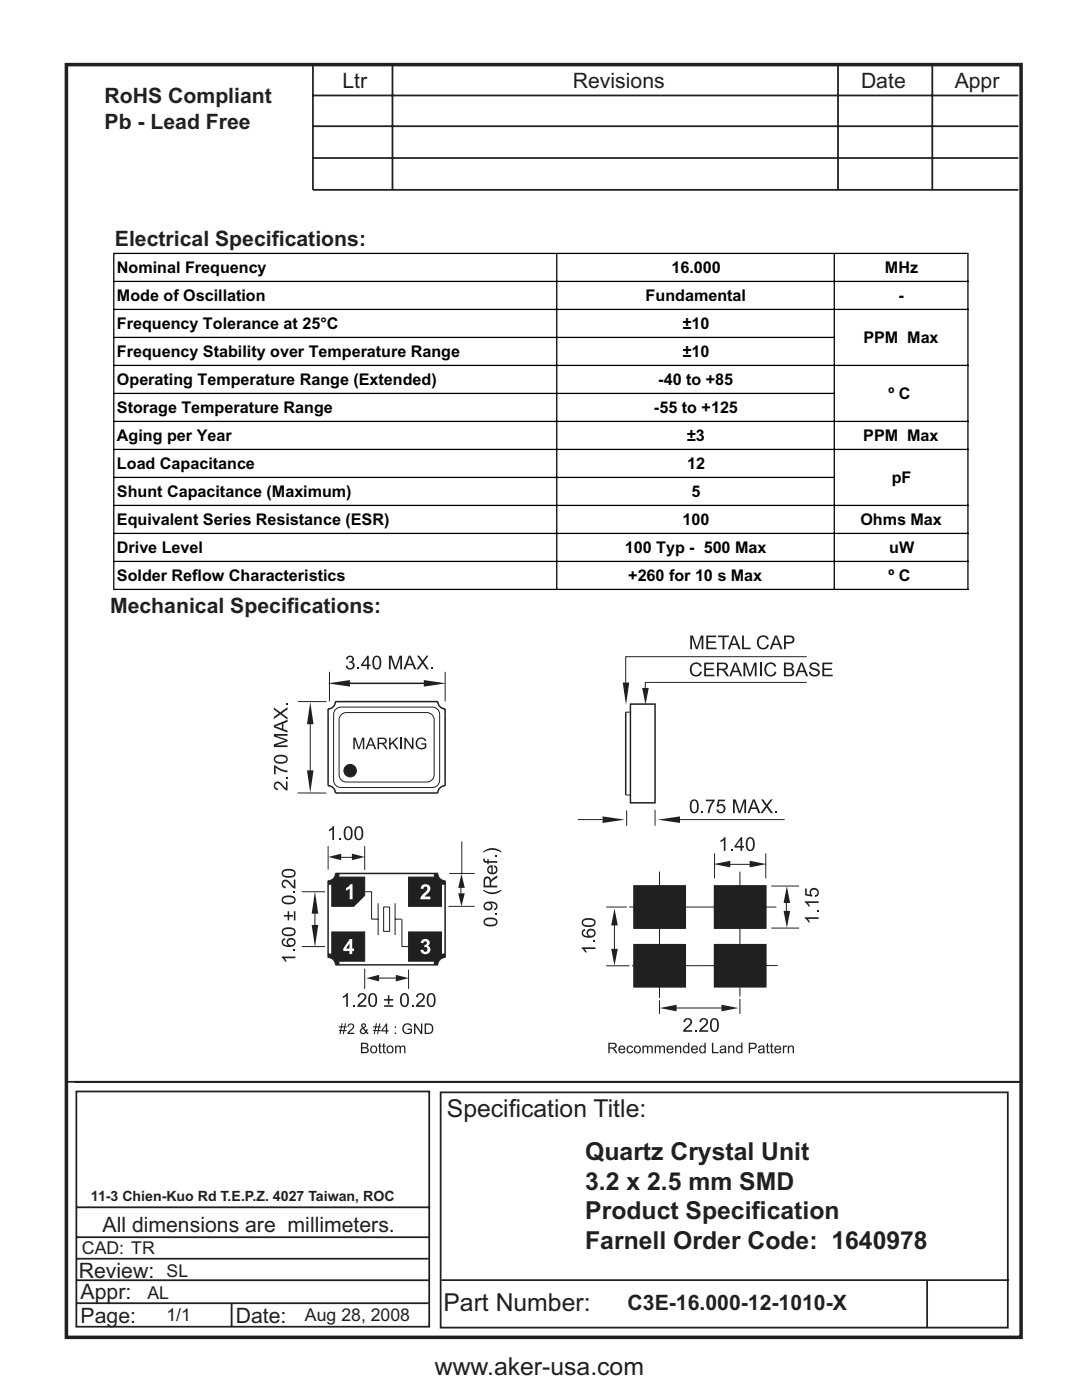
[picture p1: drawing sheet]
<svg xmlns="http://www.w3.org/2000/svg" width="216mm" height="279mm" viewBox="0 0 216 279" stroke-linecap="round" stroke-linejoin="round" font-family="sans-serif">
<path d="M13.2 12.9h190.5v254h-190.5z" fill="none" stroke="#231f20" stroke-width=".71" stroke-linecap="butt"/>
<g fill="none" stroke="#231f20" stroke-width=".35">
<path d="M62.3 19.1h140.9M62.4 12.7v25.2h140.8M78.3 12.7v25.2M167.2 12.7v25.2M186 12.7v25.2M62.3 31.5h140.9M62.6 25.2h140.6M13.4 215.9h190.5M15.2 217.8h70.4v47h-70.4zM87.9 218h113.2v47h-113.2zM15.2 240.9h70.6M15.2 251.2h70.2"/>
<path d="M15.2 246.9h70.3M15.3 255.5h70.2M88.1 255.5h113.2M185 255.6v9.2M15.3 260.1h70.2M46.2 260.2v4.6"/>
</g>
<g fill="#231f20">
<path d="M125.2 208.9l.5-.3a.57 .57 0 0 1 .6 .5l-.2 .1a.45 .45 0 0 0-.7-.3 .45 .45 0 0 0-.1 .7 .4 .4 0 0 0 .4 .4 .4 .4 0 0 0 .4-.4l.2 .1a.71 .71 0 0 1-.9 .5 .71 .71 0 0 1-.3-1.1z"/>
<path d="M128.2 208.7h.2v.2a.51 .51 0 0 1 .9 0l.5-.3a.44 .44 0 0 1 .4 .6v1h-.2v-1a.32 .32 0 0 0-.2-.3 .32 .32 0 0 0-.4 .2v1.1h-.3v-1a.35 .35 0 0 0-.5-.3 .35 .35 0 0 0-.2 .5v.8h-.2z"/>
<path d="M130.6 208.7h.3v.2a.51 .51 0 0 1 .9 0l.4-.3a.44 .44 0 0 1 .5 .6v1h-.3v-1a.32 .32 0 0 0-.2-.3 .32 .32 0 0 0-.4 .2v1.1h-.3v-1a.35 .35 0 0 0-.4-.3 .35 .35 0 0 0-.2 .5v.8h-.3z"/>
<path d="M134.7 208.7h.2v.2a.54 .54 0 0 1 .7-.2 .54 .54 0 0 1 .3 .6v.9h-.2v-.9a.35 .35 0 0 0-.3-.4 .35 .35 0 0 0-.4 .2v1.1h-.3z"/>
<path d="M142.1 208.1h.2v1.9h1.1v.2h-1.3z"/>
<path d="M145.3 208.7h.2v.2a.54 .54 0 0 1 .7-.2 .54 .54 0 0 1 .3 .6v.9h-.2v-.9a.35 .35 0 0 0-.3-.4 .35 .35 0 0 0-.4 .2v1.1h-.3z"/>
<path d="M153 208.3l.3-.2v.6h.2v.2h-.2v.9l.3 .4a.38 .38 0 0 1-.5 0 .38 .38 0 0 1-.1-.4v-.9h-.2v-.2h.2z"/>
<path d="M153.8 208.3l.3-.2v.6h.2v.2h-.2v.9l.3 .4a.38 .38 0 0 1-.5 0 .38 .38 0 0 1-.1-.4v-.9h-.2v-.2h.2z"/>
<path d="M156.2 208.7h.2v.2l.2-.2h.3h.1l-.1 .3a.34 .34 0 0 0-.4 0 .34 .34 0 0 0 0 .4v.8h-.3z"/>
<path d="M157.2 208.7h.2v.2a.54 .54 0 0 1 .7-.2 .54 .54 0 0 1 .3 .6v.9h-.2v-.9a.35 .35 0 0 0-.3-.4 .35 .35 0 0 0-.4 .2l-.1 1.1h-.2z"/>
<path d="M75.6 208.3l.3-.2v.6h.2v.2h-.2v.9l.3 .4a.38 .38 0 0 1-.4 0 .38 .38 0 0 1-.2-.4v-.9h-.2v-.2h.2z"/>
<path d="M76.4 208.3l.3-.2v.6h.3v.2h-.3v.9l.3 .4a.38 .38 0 0 1-.4 0 .38 .38 0 0 1-.2-.4v-.9h-.1v-.2h.1z"/>
<path d="M78.8 208.7h.3v.2a.51 .51 0 0 1 .9 0l.4-.3a.44 .44 0 0 1 .5 .6v1h-.3v-1a.32 .32 0 0 0-.2-.3 .32 .32 0 0 0-.4 .2v1.1h-.3v-1a.35 .35 0 0 0-.4-.3 .35 .35 0 0 0-.2 .5v.8h-.3z"/>
<path d="M69.6 204.4a.69 .69 0 0 1 1 .2 .69 .69 0 0 1-.4 1l-.5 .5h1v.3h-1.4l.3-.6a1.42 1.42 0 0 0 .8-1.1l-.4-.2-.3 .1-.1 .3h-.3z"/>
<path d="M80.6 204.5a.97 .97 0 0 1 1.6 .3l-.3 .1a.77 .77 0 0 0-1.1-.3 .77 .77 0 0 0-.1 1.2 .86 .86 0 0 0 1.2 .1v-.4h-.6v-.2h.9v.8a1.13 1.13 0 0 1-1.6 0 1.13 1.13 0 0 1 0-1.6z"/>
<path d="M82.6 204.3h.3l1.1 1.6v-1.6h.3v2.1h-.3l-1.1-1.7v1.7h-.3z"/>
<path d="M121.4 208.1h.9a.58 .58 0 0 1 .8 .5 .58 .58 0 0 1-.6 .6l.7 1h-.3l-.6-.8-.3-.1h-.3v.9h-.3zM121.7 208.3v.7h.6a.37 .37 0 0 0 .5-.3 .37 .37 0 0 0-.5-.4z"/>
<path d="M123.6 208.9a.71 .71 0 0 1 .8-.2 .71 .71 0 0 1 .4 .8h-1.2a.44 .44 0 0 0 .4 .5 .44 .44 0 0 0 .5-.3h.3a.77 .77 0 0 1-1.2 .4 .77 .77 0 0 1 0-1.2zM123.8 209l-.1 .3h.8l-.2-.4z"/>
<path d="M126.5 209.4a.76 .76 0 0 1 1.5 0 .76 .76 0 0 1-1.5 0zM126.9 209a.52 .52 0 0 0-.1 .8 .52 .52 0 0 0 .8 0 .53 .53 0 0 0-.1-.7 .53 .53 0 0 0-.6-.1z"/>
<path d="M133.2 208.9a.71 .71 0 0 1 .8-.2 .71 .71 0 0 1 .4 .8h-1.1a.44 .44 0 0 0 .3 .5 .44 .44 0 0 0 .5-.3h.3a.77 .77 0 0 1-1.2 .4 .77 .77 0 0 1 0-1.2zM133.4 209l-.1 .3h.8l-.2-.4z"/>
<path d="M136.4 208.9l.5-.3 .4 .3v-.8h.3v2.1h-.3v-.2a.7 .7 0 0 1-.9 0 .7 .7 0 0 1-.1-1zM136.6 209a.53 .53 0 0 0-.1 .7 .53 .53 0 0 0 .7 .2 .53 .53 0 0 0 .1-.7 .53 .53 0 0 0-.7-.2z"/>
<path d="M138.1 208.9a.71 .71 0 0 1 .8-.2 .71 .71 0 0 1 .4 .8h-1.2a.44 .44 0 0 0 .4 .5 .44 .44 0 0 0 .5-.3h.3a.77 .77 0 0 1-1.2 .4 .77 .77 0 0 1 0-1.2zM138.3 209l-.1 .3h.8l-.2-.4z"/>
<path d="M139.7 208.9l.4-.3 .5 .3v-.8h.2v2.1h-.2v-.2a.7 .7 0 0 1-1 0 .7 .7 0 0 1 0-1zM139.9 209a.53 .53 0 0 0-.1 .7 .53 .53 0 0 0 .7 .2 .53 .53 0 0 0 .1-.7 .53 .53 0 0 0-.7-.2z"/>
<path d="M143.7 208.9a.69 .69 0 0 1 .9-.2 .69 .69 0 0 1 .3 .9l.1 .6h-.3v-.2a.55 .55 0 0 1-.8 .2 .55 .55 0 0 1-.2-.7l.9-.3a.38 .38 0 0 0-.3-.4 .38 .38 0 0 0-.4 .3h-.3zM143.9 209.6a.36 .36 0 0 0 .3 .5 .36 .36 0 0 0 .4-.4v-.3z"/>
<path d="M147 208.9l.5-.3 .4 .3v-.8h.3v2.1h-.3v-.2a.7 .7 0 0 1-1 0 .7 .7 0 0 1 0-1zM147.2 209a.53 .53 0 0 0-.1 .7 .53 .53 0 0 0 .7 .2 .53 .53 0 0 0 .1-.7 .53 .53 0 0 0-.7-.2z"/>
<path d="M149.4 208.1h.8a.64 .64 0 0 1 .8 .6 .64 .64 0 0 1-.8 .6h-.5v.9h-.3zM149.7 208.3v.8h.8a.38 .38 0 0 0 .2-.5 .38 .38 0 0 0-.5-.3z"/>
<path d="M151.4 208.9a.69 .69 0 0 1 .9-.2 .69 .69 0 0 1 .3 .9v.6h-.2l-.1-.2a.55 .55 0 0 1-.7 .2 .55 .55 0 0 1-.3-.7l1-.3a.38 .38 0 0 0-.3-.4 .38 .38 0 0 0-.5 .3h-.2zM151.6 209.6a.36 .36 0 0 0 .3 .5 .36 .36 0 0 0 .4-.4v-.3z"/>
<path d="M154.7 208.9a.71 .71 0 0 1 .8-.2 .71 .71 0 0 1 .4 .8h-1.1a.44 .44 0 0 0 .3 .5 .44 .44 0 0 0 .5-.3h.3a.77 .77 0 0 1-1.2 .4 .77 .77 0 0 1 0-1.2zM154.9 209l-.1 .3h.8l-.2-.4z"/>
<path d="M72 208.1h.8a.53 .53 0 0 1 .7 .3 .53 .53 0 0 1-.3 .7 .59 .59 0 0 1 .4 .7 .59 .59 0 0 1-.8 .4h-.8zM72.3 208.3v.7h.4a.35 .35 0 0 0 .5-.4 .35 .35 0 0 0-.5-.3zM72.3 209.2v.8h.5a.38 .38 0 0 0 .5-.4 .38 .38 0 0 0-.5-.4z"/>
<path d="M73.9 209.4a.76 .76 0 0 1 1.5 0 .76 .76 0 0 1-1.5 0zM74.2 209a.52 .52 0 0 0 0 .8 .52 .52 0 0 0 .8 0 .53 .53 0 0 0-.1-.7 .53 .53 0 0 0-.7-.1z"/>
<path d="M77.1 209.4a.76 .76 0 0 1 1.5 0 .76 .76 0 0 1-1.5 0zM77.5 209a.52 .52 0 0 0-.1 .8 .52 .52 0 0 0 .8 0 .53 .53 0 0 0 0-.7 .53 .53 0 0 0-.7-.1z"/>
<path d="M68.2 204.2h.2l-.1 .6h.4l.1-.6h.3l-.2 .6h.3v.3h-.3l-.1 .5h.4v.2h-.5l-.1 .6h-.2l.1-.6h-.4l-.2 .6h-.2l.2-.6h-.3v-.2h.3l.1-.5h-.4v-.3h.4zM68.2 205.1l-.1 .5h.5l.1-.5z"/>
<path d="M72.2 204.4a.5 .5 0 0 1 .8 .1 .5 .5 0 0 1-.3 .7l.3 .5 .1-.3h.3l-.2 .5 .3 .3-.1 .2-.4-.3a.66 .66 0 0 1-1.1 .1 .66 .66 0 0 1 .4-1l-.3-.5zM72.3 204.7a.28 .28 0 0 0 .5 0 .28 .28 0 0 0-.5 0zM72.2 205.4a.42 .42 0 0 0 0 .7 .42 .42 0 0 0 .7-.2l-.5-.6z"/>
<path d="M75 204.2h.2l-.1 .6h.4l.2-.6h.2l-.1 .6h.2v.3h-.3l-.1 .5h.4v.2h-.4l-.2 .6h-.2l.2-.6h-.5l-.1 .6h-.2l.1-.6h-.3v-.2h.3l.1-.5h-.4v-.3h.5zM75.1 205.1l-.2 .5h.5l.1-.5z"/>
<path d="M77 204.3h.3v1.3h.2v.3h-.2v.5h-.3v-.5h-.9v-.3zM77 204.7l-.7 .9h.7z"/>
<path d="M78.8 204.8h.2v.3h-.2zM78.8 206.1h.2v.3h-.2z"/>
<path d="M84.7 204.3h.8a1.05 1.05 0 0 1 1 1 1.05 1.05 0 0 1-1 1.1h-.8zM85 204.5v1.6h.5a.8 .8 0 0 0 .7-.8 .8 .8 0 0 0-.7-.8z"/>
</g>
<g fill="#231f20" stroke="#231f20" stroke-width=".3">
<path d="M142.6 188.5h10.2v8.4h-10.2z"/>
<path d="M142.6 176.8h10.2v8.4h-10.2z"/>
<path d="M126.5 188.5h10.2v8.4h-10.2z"/>
<path d="M126.5 176.8h10.2v8.4h-10.2z"/>
</g>
<g fill="#231f20">
<path d="M65.4 136.4l4.4-.7v1.3z"/>
<path d="M157 176.8l.7 3.4h-1.3z"/>
<path d="M156.4 181.8h1.3l-.7 3.4z"/>
<path d="M149.6 171.8l3.4 .6-3.4 .7z"/>
<path d="M142.4 172.4l3.3-.6v1.3z"/>
<path d="M131.6 201.2l3.4-.7v1.3z"/>
<path d="M144 200.5l3.3 .7-3.3 .6z"/>
<path d="M122 189.4h1.3l-.7 3.3z"/>
<path d="M122.6 181.3l.7 3.4h-1.3z"/>
<path d="M65.5 171l2.6-.6v1.3z"/>
<path d="M70.2 170.4l2.6 .6-2.6 .7z"/>
<path d="M79 194.6l2.5 .6-2.5 .7z"/>
<path d="M73.1 195.2l2.5-.6v1.3z"/>
<path d="M84.6 135.7l4.4 .7-4.4 .6z"/>
<path d="M61.9 140.1l.7 4.4h-1.3z"/>
<path d="M61.3 153.7h1.3l-.7 4.5z"/>
<path d="M62.2 184.6h1.3l-.7 4.4z"/>
<path d="M62.8 177.9l.7 4.4h-1.3z"/>
<path d="M92.1 174.4l.6 2.8h-1.3z"/>
<path d="M91.4 178.3h1.3l-.6 2.6z"/>
<path d="M124.3 136.2h1.3l-.7 4.5z"/>
<path d="M128.1 137.3h1.4l-.7 3.4z"/>
</g>
<g fill="none" stroke="#231f20" stroke-width=".2">
<path d="M60.2 178h4.7M62.8 179.8v7.3M65.5 168.8v4.7M67.3 171.1h3.6M72.8 168.8v4.8M89.7 174.3h5M92 176.1v3M92.2 167.9v6.6M60.2 188.9h4.7M72.8 193.3v4.1M74.6 195.2h5.1M81.5 193.5v3.9"/>
<path d="M89.5 180.9h5.2"/>
</g>
<g fill="#231f20">
<path d="M70.5 147.2h.5l.6 2 .7-2h.4v2.3h-.3v-1.9l-.7 1.9h-.2l-.7-1.9v1.9h-.3z"/>
<path d="M77.6 147.2h.3v1.2l1.2-1.2h.4l-1 1 1 1.3h-.4l-.8-1.1-.4 .3v.8h-.3z"/>
<path d="M73.8 147.2h.3l1 2.3h-.4l-.2-.7h-1l-.2 .7h-.4zM74 147.5l-.4 1.1h.8z"/>
<path d="M75.3 147.2h1.1a.64 .64 0 0 1 .8 .5 .64 .64 0 0 1-.7 .8l.9 1h-.4l-.3-.5a.7 .7 0 0 0-.7-.5h-.4v1h-.3zM75.6 147.5v.7h.7a.4 .4 0 0 0 .6-.3 .4 .4 0 0 0-.5-.4z"/>
</g>
<path d="M80 147.2v2.3" fill="none" stroke="#231f20" stroke-width=".3"/>
<g fill="#231f20">
<path d="M80.7 147.2h.3l1.2 1.8v-1.8h.3v2.3h-.3l-1.2-1.8v1.8h-.3z"/>
<path d="M83.3 147.4a1.07 1.07 0 0 1 1.7 .5h-.2a.83 .83 0 0 0-1.2-.3 .83 .83 0 0 0-.3 1.1 .9 .9 0 0 0 1.5 .3v-.4h-.7v-.3h1v.9a1.25 1.25 0 0 1-1.8 0 1.25 1.25 0 0 1 0-1.8z"/>
</g>
<circle cx="69.9" cy="153.8" r="1.24" fill="none" stroke="#231f20" stroke-width=".2"/>
<circle cx="69.9" cy="153.8" r="1.24" fill="#231f20"/>
<path d="M65.7 134.1v5.8M88.8 134.1v5.8M59.4 158.3h5.7M59.4 140h5.8M61.9 141.8v14.6" fill="none" stroke="#231f20" stroke-width=".2"/>
<path d="M67.3 136.4h19.7M125.8 140.5h4.9v19.7h-4.9z" fill="none" stroke="#231f20" stroke-width=".3"/>
<g fill="#231f20">
<path d="M138.1 132.5a1.19 1.19 0 0 1 1.9 .5l-.3 .1a.89 .89 0 0 0-1.2-.5 .89 .89 0 0 0-.5 1.2 .84 .84 0 0 0 .8 .9 .84 .84 0 0 0 .9-.7l.4 .1a1.27 1.27 0 0 1-1.7 .9 1.27 1.27 0 0 1-.7-1.7z"/>
<path d="M140.5 132.2h2v.4h-1.6v.8h1.5v.3h-1.5v.9h1.7v.4h-2.1z"/>
<path d="M148.4 132.2h.5l.8 2.4 .8-2.4h.5v2.8h-.4v-2.3l-.8 2.3h-.3l-.8-2.4v2.4h-.3z"/>
<path d="M143.1 132.2h1.2a.76 .76 0 0 1 .9 .7 .76 .76 0 0 1-.7 .8l.4 .4 .6 .9h-.5l-.7-1.1-.5-.1h-.4v1.2h-.3zM143.4 132.5v.9h.8a.48 .48 0 0 0 .7-.3 .48 .48 0 0 0-.6-.6z"/>
<path d="M146.6 132.2h.4l1.1 2.8h-.4l-.4-.9h-1.1l-.3 .9h-.4zM146.8 132.5l-.5 1.3h.9z"/>
</g>
<path d="M151.8 132.2v2.8" fill="none" stroke="#231f20" stroke-width=".36"/>
<g fill="#231f20">
<path d="M153 132.5a1.19 1.19 0 0 1 1.9 .5l-.4 .1a.89 .89 0 0 0-1.2-.5 .89 .89 0 0 0-.4 1.2 .84 .84 0 0 0 .7 .9 .84 .84 0 0 0 1-.7l.3 .1a1.27 1.27 0 0 1-1.6 .9 1.27 1.27 0 0 1-.8-1.7z"/>
<path d="M161.7 132.4a1.08 1.08 0 0 1 1.8 .6h-.3a.64 .64 0 0 0-.7-.5 .64 .64 0 0 0-.6 .6l.4 .2a1.27 1.27 0 0 1 1.3 .9 1.12 1.12 0 0 1-1.1 .8 1.12 1.12 0 0 1-1.1-.9h.4a.75 .75 0 0 0 .7 .6 .75 .75 0 0 0 .7-.6l-.4-.3a1.1 1.1 0 0 1-1.3-1.1z"/>
<path d="M164.1 132.2h2v.4h-1.6v.8h1.5v.3h-1.5v.9h1.6v.4h-2z"/>
<path d="M156.4 132.2h1.1a.7 .7 0 0 1 .8 .4 .7 .7 0 0 1-.3 .9 .77 .77 0 0 1 .4 1 .77 .77 0 0 1-.9 .5h-1.1zM156.8 132.6v.8h.6a.46 .46 0 0 0 .6-.5 .46 .46 0 0 0-.7-.3zM156.8 133.7v.9h.7a.5 .5 0 0 0 .6-.5 .5 .5 0 0 0-.7-.4z"/>
<path d="M159.7 132.2h.4l1.1 2.8h-.4l-.3-.9h-1.1l-.3 .9h-.4zM159.9 132.5l-.4 1.3h.9z"/>
</g>
<path d="M161 136.2h-32.2v2.1M161 131.1h-36.1v6.8" fill="none" stroke="#231f20" stroke-width=".2"/>
<g fill="#231f20">
<path d="M137.7 126.8h.6l.8 2.4 .8-2.4h.4v2.8h-.3v-2.3l-.8 2.3h-.3l-.8-2.4v2.4h-.4z"/>
<path d="M140.9 126.8h2v.4h-1.6v.8h1.5v.3h-1.5v.9h1.7v.4h-2.1z"/>
<path d="M143.3 126.8h2.1v.4h-.9v2.4h-.3v-2.4h-.9z"/>
<path d="M148.1 126.8h.3v2.4h1.4v.4h-1.7z"/>
<path d="M151.5 127.1a1.19 1.19 0 0 1 1.9 .5l-.4 .1a.89 .89 0 0 0-1.2-.5 .89 .89 0 0 0-.4 1.2 .84 .84 0 0 0 .7 .9 .84 .84 0 0 0 1-.7l.3 .1a1.27 1.27 0 0 1-1.6 .8 1.27 1.27 0 0 1-.8-1.6z"/>
<path d="M146.3 126.8h.4l1.1 2.8h-.4l-.3-.9h-1.2l-.3 .9h-.4zM146.5 127.1l-.5 1.3h.9z"/>
<path d="M154.6 126.8h.4l1.2 2.8h-.5l-.3-.9h-1.1l-.3 .9h-.4zM154.8 127.1l-.4 1.3h.9z"/>
<path d="M156.4 126.8h1.1a.84 .84 0 0 1 1 .8 .84 .84 0 0 1-1 .9h-.7v1.1h-.4zM156.8 127.2v.9h.7a.51 .51 0 0 0 .7-.5 .51 .51 0 0 0-.7-.4z"/>
</g>
<path d="M125 161.7v3.1M130.7 161.6v3.2" fill="none" stroke="#231f20" stroke-width=".2"/>
<g fill="#231f20">
<path d="M131.2 163.6l4.5-.7v1.3z"/>
<path d="M120.2 162.9l4.5 .7-4.5 .6z"/>
</g>
<g fill="none" stroke="#231f20" stroke-width=".2">
<path d="M115.3 163.6h4.9M135.3 163.6h21.3M142.6 170.3v5M144.4 172.5h6.6M152.8 170.3v5M153.9 176.8h5.5M156.9 178.6v4.8M121 192.7h4.6M121 181h4.1M122.6 182.8v8.1M131.6 199.6v2.7M147.6 199.4v2.9"/>
<path d="M153.9 185.2h5.5M133.4 201.2h12.4"/>
</g>
<g fill="#231f20">
<path d="M160.6 183.1h2.7v.3h-2.1l.4 .7h-.3l-.7-.8z"/>
<path d="M163 181.6h.3v.4h-.3z"/>
<path d="M160.6 179.9h2.7v.3h-2.1l.4 .7h-.3l-.7-.8z"/>
<path d="M160.7 177.3h.3v1.1l.7 .2a.91 .91 0 0 1 .4-1.3 .91 .91 0 0 1 1.3 .6 .91 .91 0 0 1-.8 1.1v-.3a.6 .6 0 0 0 .3-1.1 .6 .6 0 0 0-1 .4v.3l.2 .3v.4l-1.4-.3z"/>
<path d="M143.8 167.8l.7-.7h.3v2.7h-.4v-2.1l-.6 .4z"/>
<path d="M145.8 169.4h.4v.4h-.4z"/>
<path d="M69.3 131a.73 .73 0 0 1 1.1 0 .73 .73 0 0 1-.1 1.1 .86 .86 0 0 1 0 1.5 .86 .86 0 0 1-1.3-.7l.3-.1a.55 .55 0 0 0 .7 .5 .55 .55 0 0 0 .4-.7 .55 .55 0 0 0-.8-.3l.1-.3a.47 .47 0 0 0 .6-.4 .47 .47 0 0 0-.5-.5 .47 .47 0 0 0-.4 .5h-.4z"/>
<path d="M71.3 133.2h.4v.4h-.4z"/>
<path d="M77.6 130.9h.6l.7 2.3 .8-2.3h.5v2.7h-.3v-2.3l-.8 2.3h-.4l-.7-2.3v2.3h-.4z"/>
<path d="M83.2 130.9h.4l.7 1 .8-1h.4l-1 1.2 1.1 1.5h-.5l-.8-1.2-.8 1.2h-.4l1-1.4z"/>
<path d="M86 133.2h.3v.4h-.3z"/>
<path d="M54.8 156.2a1.11 1.11 0 0 1 1.7 .6l.6 .5v-1.3h.3v1.8a3.1 3.1 0 0 1-1.6-1.3 .52 .52 0 0 0-.9 .2 .52 .52 0 0 0 .6 .7l-.1 .3a.89 .89 0 0 1-.7-.6 .89 .89 0 0 1 .1-.9z"/>
<path d="M57 155h.4v.4h-.4z"/>
<path d="M54.7 152.7h.2l1.2 .8 1.3 .3v.3a4.1 4.1 0 0 1-2.4-.9v1.3h-.3z"/>
<path d="M54.6 146.5h2.8v.3h-2.3l2.3 .8v.4l-2.4 .7h2.4v.4h-2.8v-.5l2.4-.8-2.4-.8z"/>
<path d="M54.6 141.2l1.3 1 1.5-1.1v.5l-1.2 .8 1.2 .8v.4l-1.4-1-1.4 .9v-.4l1.1-.7-1.1-.8z"/>
<path d="M57 140.4h.4v.3h-.4z"/>
<path d="M140 161.9h.3v.4h-.3z"/>
<path d="M140.8 159.6h1.8v.2l-.7 1.2-.3 1.3h-.4a4.1 4.1 0 0 1 1-2.4h-1.4z"/>
<path d="M143.3 159.6h1.3v.3h-1.1l-.1 .7a.91 .91 0 0 1 1.3 .5 .91 .91 0 0 1-.6 1.2 .91 .91 0 0 1-1.1-.7l.3-.1a.6 .6 0 0 0 1 .3 .6 .6 0 0 0-.3-1h-.3l-.4 .2h-.3z"/>
<path d="M146.3 159.5h.5l.8 2.4 .8-2.4h.5v2.8h-.4v-2.3l-.8 2.3h-.3l-.8-2.3v2.3h-.3z"/>
<path d="M151.9 159.5h.4l.7 1.1 .8-1.1h.4l-1 1.3 1 1.5h-.4l-.8-1.2-.8 1.2h-.5l1.1-1.4z"/>
<path d="M154.6 161.9h.4v.4h-.4z"/>
<path d="M65.6 165.6l.8-.7h.3v2.7h-.4v-2.1l-.7 .4z"/>
<path d="M67.7 167.3h.4v.3h-.4z"/>
<path d="M68.4 198.9l.8-.7h.2v2.7h-.3v-2.1l-.7 .4z"/>
<path d="M70.5 200.6h.3v.3h-.3z"/>
<path d="M71.6 198.4a.9 .9 0 0 1 1.4 .2 .9 .9 0 0 1-.5 1.3l-.7 .7h1.3v.3h-1.8a3.1 3.1 0 0 1 1.3-1.6 .52 .52 0 0 0-.2-.8 .52 .52 0 0 0-.7 .5h-.3z"/>
<path d="M82.1 200.6h.4v.3h-.4z"/>
<path d="M83.3 198.4a.9 .9 0 0 1 1.4 .2 .9 .9 0 0 1-.5 1.3l-.8 .7h1.4v.3h-1.8a3.1 3.1 0 0 1 1.3-1.6 .52 .52 0 0 0-.2-.8 .52 .52 0 0 0-.7 .5h-.4z"/>
<path d="M56.2 190.9h2.7v.3h-2.1l.4 .7h-.3l-.7-.8z"/>
<path d="M58.6 189.5h.3v.4h-.3z"/>
<path d="M58.6 177.8h.3v.4h-.3z"/>
<path d="M56.4 175.8a1.11 1.11 0 0 1 1.7 .6l.5 .5v-1.4h.3v1.8a3.1 3.1 0 0 1-1.5-1.3 .52 .52 0 0 0-.9 .2 .52 .52 0 0 0 .5 .7v.4a.89 .89 0 0 1-.8-.6 .89 .89 0 0 1 .2-.9z"/>
<path d="M98.8 182.2h.4v.4h-.4z"/>
<path d="M96.4 177.5l.6 .3a3.1 3.1 0 0 0 3-.3 1.17 1.17 0 0 1-1 .8 2.74 2.74 0 0 1-2.6-.5z"/>
<path d="M96.5 171.3l.3 .1 .1 .4h.3v-.3h.3v.3h1.7v.4h-1.7v.3h-.3v-.3a.61 .61 0 0 1-.6-.2 .61 .61 0 0 1-.1-.7z"/>
<path d="M98.8 170.7h.4v.4h-.4z"/>
<path d="M96.4 169.9a2.75 2.75 0 0 1 3.6 0v.3a3.2 3.2 0 0 0-3.6 0z"/>
<path d="M147.8 167.1h.3v1.7h.4v.4h-.4v.6h-.3v-.6h-1.2v-.4zM147.8 167.6l-.9 1.2h.9z"/>
<path d="M149.2 167.2a.91 .91 0 0 1 1 0 .91 .91 0 0 1 .4 1 1.21 1.21 0 0 1-.9 1.7 1.24 1.24 0 0 1-.9-1.7l.1-.5zM149.4 167.4a1.85 1.85 0 0 0 .2 2.2h.2a1.69 1.69 0 0 0 0-2.2z"/>
<path d="M73.3 130.9h.3v1.7h.4v.3h-.4v.7h-.4v-.7h-1.1v-.3zM73.2 131.4l-.8 1.2h.8z"/>
<path d="M74.7 131a.92 .92 0 0 1 1 0 .92 .92 0 0 1 .4 1 1.21 1.21 0 0 1-.9 1.6 1.24 1.24 0 0 1-.9-1.7l.1-.4zM74.9 131.2a1.85 1.85 0 0 0 .1 2.1h.3a1.69 1.69 0 0 0 0-2.2z"/>
<path d="M81.6 130.9h.3l1.2 2.7h-.4l-.4-.8h-1.1l-.3 .8h-.4zM81.7 131.1l-.4 1.4h.9z"/>
<path d="M54.8 151a2.03 2.03 0 0 1 2.5 .2 .89 .89 0 0 1-.9 1.2 1.42 1.42 0 0 1-1.8-.7zM55 151.2l-.1 .5a1.7 1.7 0 0 0 2.2 0v-.3a1.68 1.68 0 0 0-2.1-.2z"/>
<path d="M54.6 144.8l2.8-1.2v.5l-.9 .3v1.1l.9 .3v.4l-2.8-1zM54.9 145l1.4 .4v-.9z"/>
<path d="M138 159.7a.92 .92 0 0 1 1.1 0 .92 .92 0 0 1 .3 1 1.21 1.21 0 0 1-.9 1.6 1.24 1.24 0 0 1-.9-1.7l.1-.5zM138.3 159.9a1.85 1.85 0 0 0 .1 2.1h.3a1.69 1.69 0 0 0 0-2.2z"/>
<path d="M150.2 159.5h.4l1.1 2.8h-.4l-.3-.8h-1.2l-.3 .8h-.3zM150.4 159.8l-.5 1.4h1z"/>
<path d="M69 165a.92 .92 0 0 1 1 .1 .92 .92 0 0 1 .4 .9 1.21 1.21 0 0 1-.9 1.7 1.24 1.24 0 0 1-.9-1.7l.1-.5zM69.2 165.3a1.85 1.85 0 0 0 .1 2.1h.3a1.69 1.69 0 0 0 0-2.2z"/>
<path d="M71.1 165a.92 .92 0 0 1 1 .1 .92 .92 0 0 1 .4 .9 1.21 1.21 0 0 1-.9 1.7 1.24 1.24 0 0 1-.9-1.7l.1-.5zM71.3 165.3a1.85 1.85 0 0 0 .1 2.1h.3a1.69 1.69 0 0 0 0-2.2z"/>
<path d="M73.9 198.3a.92 .92 0 0 1 1 .1 .92 .92 0 0 1 .3 .9 1.21 1.21 0 0 1-.8 1.7 1.24 1.24 0 0 1-.9-1.7l.1-.5zM74.1 198.6a1.85 1.85 0 0 0 .1 2.1h.3a1.69 1.69 0 0 0 0-2.2z"/>
<path d="M80.2 198.3a.92 .92 0 0 1 1 .1 .92 .92 0 0 1 .4 .9 1.21 1.21 0 0 1-.9 1.7 1.24 1.24 0 0 1-.9-1.7l.1-.5zM80.4 198.6a1.85 1.85 0 0 0 .2 2.1h.3a1.69 1.69 0 0 0 0-2.2z"/>
<path d="M85.5 198.3a.92 .92 0 0 1 1.1 .1 .92 .92 0 0 1 .3 .9 1.21 1.21 0 0 1-.9 1.7 1.24 1.24 0 0 1-.9-1.7l.1-.5zM85.8 198.6a1.85 1.85 0 0 0 .1 2.1h.3a1.69 1.69 0 0 0 0-2.2z"/>
<path d="M76.6 199.4h.8v-.8h.3v.8h.8v.3h-.8v.7h-.3v-.7h-.8zM76.6 200.6h1.9v.3h-1.9z"/>
<path d="M56.4 187.5l.5-.3v.4a.57 .57 0 0 0-.4 .7 .57 .57 0 0 0 .8 .3l.2 .1a.87 .87 0 0 1 .3-1.5 .87 .87 0 0 1 1.2 .8 1.22 1.22 0 0 1-1.7 1 .96 .96 0 0 1-.9-.5 .96 .96 0 0 1 0-1zM57.5 188a.6 .6 0 0 0 1.2 0 .6 .6 0 0 0-1.2 0z"/>
<path d="M56.4 185.4a2.03 2.03 0 0 1 2.5 .2 .89 .89 0 0 1-.9 1.2 1.42 1.42 0 0 1-1.8-.7zM56.6 185.7l-.1 .4a1.7 1.7 0 0 0 2.2 0v-.3a1.68 1.68 0 0 0-2.1-.1z"/>
<path d="M56.4 179.1a2.03 2.03 0 0 1 2.5 .1 .89 .89 0 0 1-.9 1.3 1.42 1.42 0 0 1-1.8-.7zM56.6 179.3l-.1 .5a1.7 1.7 0 0 0 2.2 0v-.3a1.68 1.68 0 0 0-2.1-.2z"/>
<path d="M56.4 173.8a2.03 2.03 0 0 1 2.5 .1 .89 .89 0 0 1-.9 1.3 1.42 1.42 0 0 1-1.8-.7zM56.6 174l-.1 .4a1.7 1.7 0 0 0 2.2 0v-.3a1.68 1.68 0 0 0-2.1-.1z"/>
<path d="M57.4 181.9h.3v.7h.8v.3h-.8v.8h-.3v-.8h-.7v-.3h.7zM58.6 181.9h.3v1.8h-.3z"/>
<path d="M96.7 183.5a2.03 2.03 0 0 1 2.5 .1 .89 .89 0 0 1-1 1.3 1.42 1.42 0 0 1-1.7-.7zM96.9 183.7l-.1 .5a1.7 1.7 0 0 0 2.2-.1v-.2a1.68 1.68 0 0 0-2.1-.2z"/>
<path d="M96.7 180.2a1.88 1.88 0 0 1 2.5 .3 .78 .78 0 0 1-.6 1.2v-.4a.57 .57 0 0 0 .4-.7 .57 .57 0 0 0-.8-.3l-.3-.1a.87 .87 0 0 1 .1 1.2 .87 .87 0 0 1-1.2 .2 .87 .87 0 0 1-.2-1.2zM96.8 180.9a.6 .6 0 0 0 1.2 0 .6 .6 0 0 0-1.2 0z"/>
<path d="M96.7 175.2a.75 .75 0 0 1 .8-.2 .75 .75 0 0 1 .5 .7l.3-.4 .9-.6v.4l-1 .8-.2 .4v.4h1.2v.4h-2.7v-1.4zM96.9 175.4l-.1 1.3h.9v-.7a.48 .48 0 0 0-.2-.6 .48 .48 0 0 0-.6 0z"/>
<path d="M97.5 172.9l.8-.2v1.5a.58 .58 0 0 0 .7-.5 .58 .58 0 0 0-.4-.7v-.3a.99 .99 0 0 1 .5 1.4 .99 .99 0 0 1-1.5 .3 .99 .99 0 0 1-.1-1.5zM97.7 173.2a.56 .56 0 0 0-.2 .6 .56 .56 0 0 0 .5 .3v-1.1z"/>
</g>
<path d="M131.6 173.9v25.3M147.6 173.9v25M155.2 192.7h-29.1" fill="none" stroke="#231f20" stroke-width=".2"/>
<g fill="#231f20">
<path d="M136.6 203.4a.9 .9 0 0 1 1.4 .2 .9 .9 0 0 1-.5 1.3l-.7 .7h1.3v.3h-1.8a3.1 3.1 0 0 1 1.3-1.6 .52 .52 0 0 0-.2-.8 .52 .52 0 0 0-.7 .5h-.3z"/>
<path d="M138.7 205.5h.3v.4h-.3z"/>
<path d="M139.8 203.4a.9 .9 0 0 1 1.4 .2 .9 .9 0 0 1-.5 1.3l-.7 .7h1.3v.3h-1.8a3.1 3.1 0 0 1 1.3-1.6 .52 .52 0 0 0-.2-.8 .52 .52 0 0 0-.7 .5h-.3z"/>
<path d="M142.1 203.3a.91 .91 0 0 1 1 .1 .91 .91 0 0 1 .3 .9 1.21 1.21 0 0 1-.8 1.7 1.24 1.24 0 0 1-.9-1.7l.1-.5zM142.3 203.5a1.85 1.85 0 0 0 .1 2.2h.3a1.69 1.69 0 0 0 0-2.2z"/>
</g>
<path d="M125.5 181h29.4" fill="none" stroke="#231f20" stroke-width=".2"/>
<g fill="#231f20">
<path d="M116.1 189.1h2.7v.3h-2.1l.4 .7h-.3l-.7-.8z"/>
<path d="M118.4 187.6h.4v.4h-.4z"/>
<path d="M116.2 185.6l.5-.2 .1 .3a.57 .57 0 0 0-.4 .8 .57 .57 0 0 0 .7 .3h.3a.87 .87 0 0 1 .2-1.4 .87 .87 0 0 1 1.3 .8 1.22 1.22 0 0 1-1.7 .9 .96 .96 0 0 1-1-.4 .96 .96 0 0 1 0-1.1zM117.4 186.2a.6 .6 0 0 0 1.2 0 .6 .6 0 0 0-1.2 0z"/>
<path d="M116.3 183.6a2.03 2.03 0 0 1 2.5 .2 .89 .89 0 0 1-1 1.2 1.42 1.42 0 0 1-1.7-.7zM116.4 183.8v.5a1.7 1.7 0 0 0 2.2 0v-.3a1.68 1.68 0 0 0-2.2-.2z"/>
</g>
<path d="M65.5 141.5a1.46 1.46 0 0 0 1.4-1.5h20.5a1.46 1.46 0 0 0 1.4 1.5v15.3a1.46 1.46 0 0 0-1.4 1.5h-20.5a1.46 1.46 0 0 0-1.4-1.5zM65.5 175.8v15.3M66.9 174.3h20.5M88.8 175.8v15.3M66.9 192.6h20.5" fill="none" stroke="#231f20" stroke-width=".3"/>
<path d="M67.2 141.4l.8-.3h18.3a1.46 1.46 0 0 1 1.4 1.5v13.1a1.46 1.46 0 0 1-1.4 1.5h-18.3a1.46 1.46 0 0 1-1.4-1.5v-13.1v-.5zM67.9 142.8l.8-.5 .4-.1h16.1a1.46 1.46 0 0 1 1.4 1.5v10.9a1.46 1.46 0 0 1-1.4 1.5h-16.1a1.46 1.46 0 0 1-1.4-1.5v-10.9zM66.9 174.3a1.46 1.46 0 0 1-1.4 1.5M67.7 174.3l-.2 .7h5.3v3.7l-2.2 2.2h-4.4v-4.5l-.7 .1M86.6 174.3l.2 .7h-5.3v5.9h6.6v-4.5l.7 .1M87.4 174.3a1.46 1.46 0 0 0 1.4 1.5M65.5 191.1a1.46 1.46 0 0 1 1.4 1.5M65.5 190.4l.7 .1v-4.5h6.6v5.8h-5.3l.2 .8M88.8 191.1a1.46 1.46 0 0 0-1.4 1.5M88.8 190.4l-.7 .1v-4.5h-6.6v5.8h5.3l-.2 .8" fill="none" stroke="#231f20" stroke-width=".2"/>
<path d="M65.5 175.8a1.46 1.46 0 0 0 1.4-1.5h.8l-.2 .7h5.3v3.7l-2.2 2.2h-4.4v-4.5l-.7 .1zM81.5 175h5.3l-.2-.7h.8a1.46 1.46 0 0 0 1.4 1.5v.7l-.7-.1v4.5h-6.6zM81.5 186h6.6v4.5l.7-.1v.7a1.46 1.46 0 0 0-1.4 1.5h-.8l.2-.8h-5.3zM66.2 186h6.6v5.8h-5.3l.2 .8h-.8a1.46 1.46 0 0 0-1.4-1.5v-.7l.7 .1z" fill="#231f20"/>
<path d="M124.9 158.7h.9M124.9 142.1h.9M72.8 178h1.3v5.4h1.4M126.5 176.8h10.2v8.4h-10.2zM142.6 176.8h10.2v8.4h-10.2zM75.5 180.3v6.3M76.5 181h1.2v4.9h-1.2zM78.8 180.3v6.3M78.8 183.4h1.3M80.2 183.5v5.4h1.3M126.5 188.5h10.2v8.4h-10.2zM142.6 188.5h10.2v8.4h-10.2z" fill="none" stroke="#231f20" stroke-width=".2"/>
<path d="M124.9 142.1v16.6" fill="none" stroke="#231f20" stroke-width=".3"/>
<g fill="#fff">
<path d="M69 177.2l.5-.3 .4-.4h.4v3h-.5v-2.2l-.8 .4z"/>
<path d="M84.2 176.7a.99 .99 0 0 1 1.5 .1 .99 .99 0 0 1-.3 1.5l-.7 .6h1.2v.6h-2a3.2 3.2 0 0 1 1.3-1.8 .42 .42 0 0 0-.1-.7 .42 .42 0 0 0-.6 .4l-.6-.1z"/>
<path d="M84.2 187.6a.84 .84 0 0 1 1.2-.1 .84 .84 0 0 1 .2 1.1l-.3 .2a.91 .91 0 0 1 .4 1.3 .91 .91 0 0 1-1.3 .2l-.3-.3-.2-.4 .6-.1a.45 .45 0 0 0 .6 .3 .45 .45 0 0 0 .2-.6 .45 .45 0 0 0-.7-.2l.1-.4a.37 .37 0 0 0 .5-.3 .37 .37 0 0 0-.3-.4 .37 .37 0 0 0-.4 .4l-.6-.1z"/>
<path d="M69.8 187.4h.5v1.9h.4v.5h-.4v.6h-.6v-.6h-1.2v-.5zM69.7 188.3l-.7 1h.7z"/>
</g>
<g fill="none" stroke="#000" stroke-width=".25">
<path d="M22.7 50.4v67.4M22.8 50.6h170.5M22.8 56.2h170.5M111.1 50.7v67.1M166.5 50.7v67.1M193.1 50.7v67.1M22.8 61.8h170.5M22.8 67.3h143.8M22.8 72.9h170.5M22.8 78.5h143.8M22.8 84.1h170.5M22.8 89.7h170.5"/>
<path d="M22.8 95.3h143.8M22.8 100.9h170.5M22.8 106.5h170.5M22.8 112h170.5M22.8 117.6h170.5"/>
</g>
<g font-size="4.9" fill="#231f20">
<text x="89.2" y="222.9">Specif</text>
<text x="101.5" y="222.9">i cation Title:</text>
<text x="116.8" y="231.5">Quartz Crystal Unit</text>
<text x="116.8" y="237.4">3.2 x 2.5 mm SMD</text>
<text x="116.8" y="243.3">Product Specifcation</text>
<text x="150" y="243.3">i</text>
<text x="116.8" y="249.3">Farnell Order Code: 1640978</text>
<text x="88.5" y="261.6">Part Number:</text>
<text x="86.8" y="274.4">www.aker-usa.com</text>
</g>
<g font-size="4.2" fill="#231f20">
<text x="68.3" y="17.6">Ltr</text>
<text x="114.3" y="17.6">Revisions</text>
<text x="171.8" y="17.6">Date</text>
<text x="190.5" y="17.5">Appr</text>
<text x="20.9" y="20.6">RoHS Compliant</text>
<text x="20.9" y="25.7">Pb - Lead Free</text>
<text x="22.9" y="49">Electrical Specifcations:</text>
<text x="54.2" y="49">i</text>
<text x="22" y="122.4">Mechanical Specifcations:</text>
<text x="57.3" y="122.4">i</text>
<text x="20.5" y="245.8">All dimensions are millimeters.</text>
<text x="15.7" y="255">Review:</text>
<text x="16.1" y="259.2">Appr:</text>
<text x="16.1" y="264">Page:</text>
<text x="47" y="264">Date:</text>
<text x="125.2" y="261.4">C3E-16.000-12-1010-X</text>
</g>
<g font-size="3.5" fill="#231f20">
<text x="16.3" y="250.3">CAD: TR</text>
<text x="33.2" y="254.8">SL</text>
<text x="29.4" y="259.2">AL</text>
<text x="33.2" y="263.7">1/1</text>
<text x="60.9" y="263.7">Aug 28, 2008</text>
</g>
<g font-size="3.2">
<text x="23.3" y="54.4">Nominal Frequency</text>
<text x="134" y="54.5">16.000</text>
<text x="176.6" y="54.5">MHz</text>
<text x="23.3" y="60">Mode of Oscillation</text>
<text x="23.3" y="65.6">Frequency Tolerance at 25°C</text>
<text x="128.8" y="60.1">Fundamental</text>
<text x="136.2" y="65.7">±10</text>
<text x="179.4" y="60.1">-</text>
<text x="23.3" y="71.2">Frequency Stability over Temperature Range</text>
<text x="136.2" y="71.3">±10</text>
<text x="172.3" y="68.4">PPM Max</text>
<text x="23.3" y="76.8">Operating Temperature Range (Extended)</text>
<text x="131.4" y="76.9">-40 to +85</text>
<text x="23.3" y="82.4">Storage Temperature Range</text>
<text x="130.5" y="82.5">-55 to +125</text>
<text x="177.3" y="79.6">º C</text>
<text x="23.3" y="88">Aging per Year</text>
<text x="137" y="88">±3</text>
<text x="172.3" y="88">PPM Max</text>
<text x="23.3" y="93.5">Load Capacitance</text>
<text x="137.1" y="93.6">12</text>
<text x="23.3" y="99.1">Shunt Capacitance (Maximum)</text>
<text x="138" y="99.2">5</text>
<text x="177.9" y="96.3">pF</text>
<text x="23.3" y="104.7">Equivalent Series Resistance (ESR)</text>
<text x="136.2" y="104.8">100</text>
<text x="171.7" y="104.8">Ohms Max</text>
<text x="23.3" y="110.3">Drive Level</text>
<text x="124.7" y="110.4">100 Typ - 500 Max</text>
<text x="177.4" y="110.4">uW</text>
<text x="23.3" y="115.9">Solder Reflow Characteristics</text>
<text x="125.4" y="116">+260 for 10 s Max</text>
<text x="177.3" y="116">º C</text>
</g>
<text font-size="2.8" fill="#231f20" x="18.1" y="239.7">11-3 Chien-Kuo Rd T.E.P.Z. 4027 Taiwan, ROC</text>
</svg>
